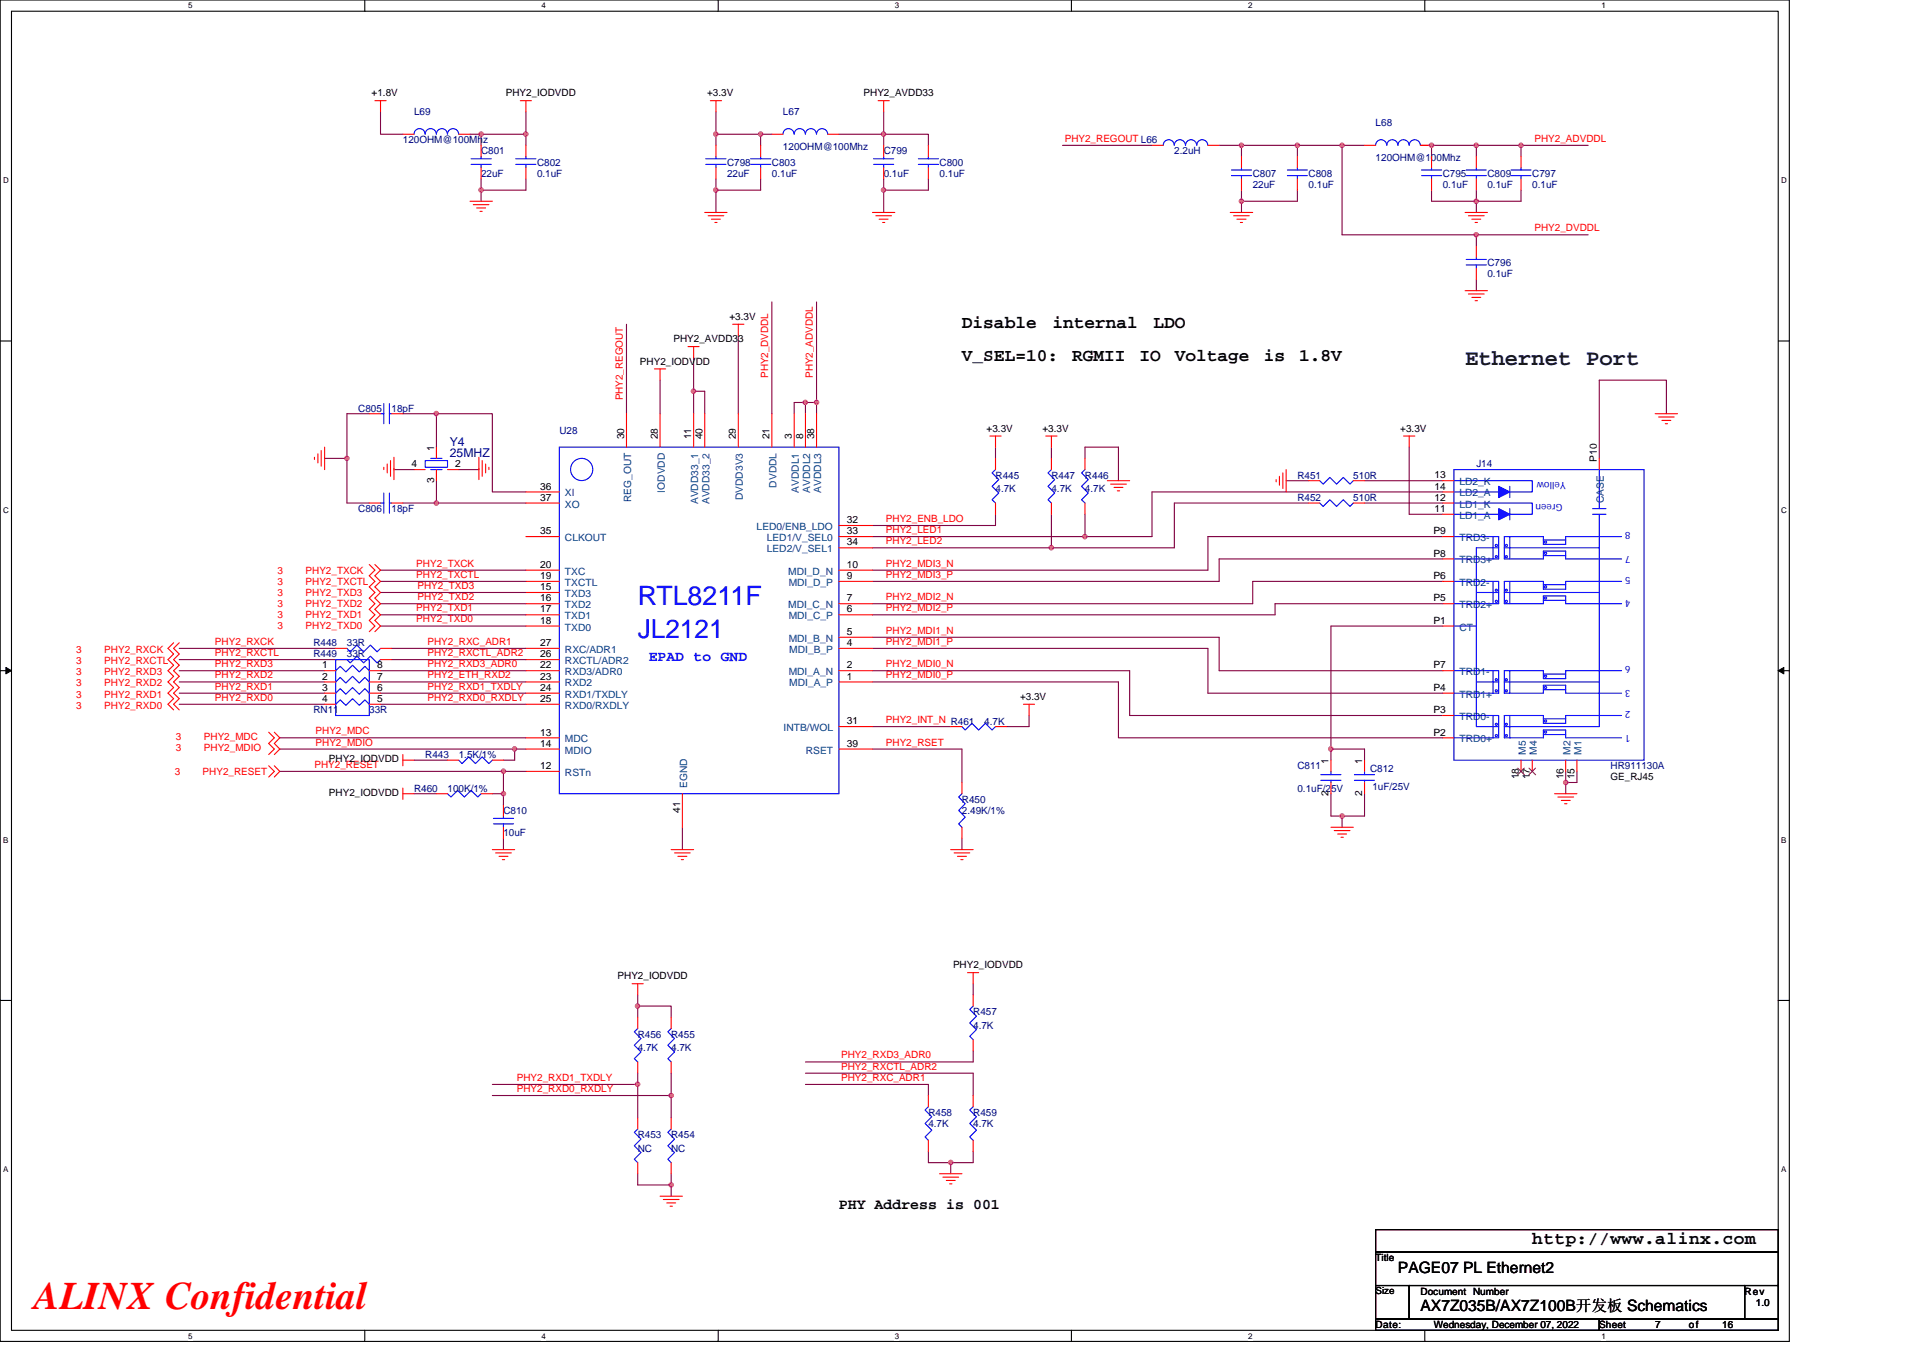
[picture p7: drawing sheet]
<svg xmlns="http://www.w3.org/2000/svg" width="297mm" height="210mm" viewBox="0 0 297 210" stroke-linecap="round" stroke-linejoin="round" font-family="sans-serif">
<path d="M0 0h276.4v207.3h-276.4zM1.8 1.7h272.9v203.8h-272.9z" fill="none" stroke="#000" stroke-width=".17"/>
<g fill="#fff">
<path d="M29.1 .2h.6v1.4h-.6z"/>
<path d="M29.1 205.7h.6v1.4h-.6z"/>
</g>
<path d="M56.3 0v1.7M56.3 205.5v1.8" fill="none" stroke="#000" stroke-width=".17"/>
<g fill="#fff">
<path d="M83.6 .2h.7v1.4h-.7z"/>
<path d="M83.6 205.7h.7v1.4h-.7z"/>
</g>
<path d="M110.9 0v1.7M110.9 205.5v1.8" fill="none" stroke="#000" stroke-width=".17"/>
<g fill="#fff">
<path d="M138.2 .2h.7v1.4h-.7z"/>
<path d="M138.2 205.7h.7v1.4h-.7z"/>
</g>
<path d="M165.5 0v1.7M165.5 205.5v1.8" fill="none" stroke="#000" stroke-width=".17"/>
<g fill="#fff">
<path d="M192.8 .2h.6v1.4h-.6z"/>
<path d="M192.8 205.7h.6v1.4h-.6z"/>
</g>
<path d="M220.1 0v1.7M220.1 205.5v1.8" fill="none" stroke="#000" stroke-width=".17"/>
<g fill="#fff">
<path d="M247.4 .2h.6v1.4h-.6z"/>
<path d="M247.4 205.7h.6v1.4h-.6z"/>
<path d="M.5 27.2h.8v1.4h-.8z"/>
<path d="M275.1 27.2h.9v1.4h-.9z"/>
<path d="M.5 78.1h.8v1.4h-.8z"/>
<path d="M275.1 78.1h.9v1.4h-.9z"/>
</g>
<path d="M0 52.7h1.8M274.7 52.7h1.7" fill="none" stroke="#000" stroke-width=".17"/>
<g fill="#fff">
<path d="M.5 129.1h.8v1.4h-.8z"/>
<path d="M275.1 129.1h.8v1.4h-.8z"/>
</g>
<path d="M0 103.6h1.8M274.7 103.6h1.7" fill="none" stroke="#000" stroke-width=".17"/>
<path d="M.9 103.1l.9 .5-.9 .5zM274.7 103.6l.8-.5v1z" fill="#000" stroke="#000" stroke-width=".15"/>
<g fill="#fff">
<path d="M.5 180h.8v1.4h-.8z"/>
<path d="M275.1 180h.8v1.4h-.8z"/>
</g>
<path d="M0 154.6h1.8M274.7 154.6h1.7M212.5 190h62.2v3.5h-62.2zM212.5 193.5h62.2v5.1h-62.2zM212.5 198.6h5.2v5.2h-5.2zM217.7 198.6h51.8v5.2h-51.8zM269.5 198.6h5.2v5.2h-5.2zM212.5 203.8h34.5v1.7h-34.5zM247 203.8h27.7v1.7h-27.7z" fill="none" stroke="#000" stroke-width=".17"/>
<g fill="none" stroke="#800040" stroke-width=".17">
<path d="M58.8 17.3v3.4h3.4M81.2 17.3v3.4M110.6 17.3v3.4M136.5 17.3v3.4M72.6 20.7h1.7M74.3 20.7h6.9M74.3 20.7v1.8M74.3 27.6v1.8M74.3 29.4v1.7M81.2 20.7v1.8M81.2 27.6v1.8h-6.9M110.6 27.6v1.8"/>
<path d="M110.6 20.7h6.9M110.6 20.7v1.8M110.6 29.4v3.4M117.5 20.7v1.8M117.5 20.7h1.7M117.5 27.6v1.8h-6.9M129.6 20.7h6.9M136.5 20.7h6.9v1.8M136.5 20.7v1.8M136.5 29.4v3.4M136.5 27.6v1.8M143.4 27.6v1.8h-6.9"/>
<path d="M164.1 22.5h13.8M188.3 22.5h3.5M191.8 29.4v1.7h8.6v-1.7M191.8 22.5v1.7M191.8 31.1v1.7M191.8 22.5h8.6M200.4 22.5v1.7M200.4 22.5h6.9M207.3 22.5h3.5M207.3 22.5v13.8h20.7M219.4 22.5h1.7M221.1 22.5h6.9"/>
<path d="M221.1 29.4v1.7h6.9M221.1 22.5v1.7M228 22.5v1.7M228 31.1v1.7M228 36.3h17.3M228 22.5h6.9M228 36.3v1.7M228 29.4v1.7M234.9 22.5v1.7M234.9 22.5h10.4M234.9 29.4v1.7h-6.9M96.8 50.1v13.8"/>
<path d="M102 58.7v5.2M107.1 55.3v5.2M114 51.8v12.1M119.2 46.7v17.2M126.1 46.7v15.5M228 43.2v1.7M50.1 70.8h3.5M53.6 70.8v6.9h3.4M57 63.9h-3.4v6.9M60.9 72.4v.2h3.1M62.2 63.9h5.2M62.2 77.7h5.2"/>
<path d="M67.4 63.9h8.6v12.1h5.2M67.4 77.7h13.8M67.4 74.3v3.4M67.4 63.9v5.2M74 72.4v.2h-3.1M107.1 60.5h1.8v3.4M107.1 60.5v3.4M124.4 62.2h-1.7v1.7M124.4 62.2h1.7M124.4 62.2v1.7M126.1 62.2v1.7M153.8 79.5v1.7h-19"/>
<path d="M153.8 69.1v1.7M162.4 69.1v1.7M162.4 79.5v5.1M167.6 79.5v3.4M167.6 70.8v-1.7h5.2v5.2M198.7 74.3h3.4M202.1 77.7h-20.7v6.9h-19M210.8 74.3h12.1M210.8 77.7h12.1M217.7 69.1v10.4h5.2M222.9 76h-45v6.9h-10.3M257.4 63.9v-5.2h-10.4v12.1"/>
<path d="M58.8 93.3h22.4M58.8 91.5h22.4M58.8 89.8h22.4M58.8 88.1h22.4M58.8 96.7h22.4M58.8 95h22.4M134.8 98.5h53.5v5.1h34.6M134.8 84.6h27.6M134.8 82.9h32.8M222.9 86.4h-34.6v3.4h-53.5M222.9 82.9h-36.3v5.2h-51.8M222.9 89.8h-29.4v3.5h-58.7"/>
<path d="M222.9 93.3h-25.9v1.7h-62.2M222.9 96.7h-17.3v19M27.7 108.8h22.4M27.7 103.6h22.4M27.7 105.4h22.4M27.7 107.1h22.4M27.7 101.9h24.2M27.7 100.2h24.2M43.2 114h38M43.2 115.7h36.3M43.2 119.2h34.6M58.8 108.8h22.4"/>
<path d="M58.8 103.6h22.4M58.8 105.4h22.4M58.8 107.1h22.4M60.5 101.9h20.7M60.5 100.2h20.7M64 117.5h5.1M77.8 119.2h3.4M77.8 119.2v3.4M79.5 115.7h1.7M79.5 115.7v1.8h-1.7M134.8 103.6h39.7v7h48.4M134.8 100.2h51.8v6.9h36.3"/>
<path d="M134.8 112.3h12.1M134.8 105.4h38v8.6h50.1M134.8 115.7h13.8v5.2M159 110.6v1.7h-3.5M205.6 115.7v1.8M205.6 115.7h5.2v1.8M241.8 119.2v1.7M243.6 119.2v1.7h-1.8M64 122.6h3.4M76 122.6h1.8v1.8M77.8 129.5v1.8M105.4 127.8v3.5"/>
<path d="M148.6 129.5v1.8M205.6 122.6v3.5h1.7M207.3 126.1v1.7M210.8 122.6v3.5h-3.5M241.8 120.9v1.7M98.5 153.7v1.7M98.5 155.4v1.8M98.5 155.4h5.2v1.8M150.3 152v1.7M76 169.3h27.7M76 167.6h22.5M98.5 167.6v5.1"/>
<path d="M98.5 165.8v1.8M103.7 169.3v3.4M103.7 165.8v3.5M124.4 165.8h25.9v3.5M124.4 167.6h19v1.7M143.4 177.9v1.7h3.5M146.9 179.6v1.8M150.3 177.9v1.7h-3.4M150.3 162.4v1.7h-25.9M98.5 181.4v1.7h5.2M103.7 181.4v1.7M103.7 183.1v1.7"/>
</g>
<g fill="#f0f" stroke="#f0f" stroke-width=".17">
<circle cx="146.9" cy="179.6" r=".34"/>
<circle cx="79.5" cy="115.7" r=".34"/>
<circle cx="77.8" cy="119.2" r=".34"/>
<circle cx="77.8" cy="122.6" r=".33"/>
<circle cx="207.3" cy="126.1" r=".34"/>
<circle cx="205.6" cy="115.7" r=".34"/>
<circle cx="241.8" cy="120.9" r=".34"/>
<circle cx="162.4" cy="84.6" r=".34"/>
<circle cx="167.6" cy="82.9" r=".34"/>
<circle cx="124.4" cy="62.2" r=".33"/>
<circle cx="126.1" cy="62.2" r=".33"/>
<circle cx="107.1" cy="60.4" r=".34"/>
<circle cx="53.6" cy="70.8" r=".33"/>
<circle cx="67.4" cy="63.9" r=".34"/>
<circle cx="67.4" cy="77.7" r=".34"/>
<circle cx="200.4" cy="22.5" r=".34"/>
<circle cx="191.7" cy="22.5" r=".34"/>
<circle cx="191.7" cy="31.1" r=".34"/>
<circle cx="228" cy="36.3" r=".33"/>
<circle cx="228" cy="31.1" r=".34"/>
<circle cx="207.3" cy="22.5" r=".34"/>
<circle cx="234.9" cy="22.5" r=".34"/>
<circle cx="228" cy="22.5" r=".34"/>
<circle cx="221.1" cy="22.5" r=".34"/>
<circle cx="110.6" cy="29.4" r=".34"/>
<circle cx="136.5" cy="20.7" r=".34"/>
<circle cx="136.5" cy="29.4" r=".34"/>
<circle cx="74.3" cy="29.4" r=".34"/>
<circle cx="81.2" cy="20.7" r=".34"/>
<circle cx="74.3" cy="20.7" r=".34"/>
<circle cx="117.5" cy="20.7" r=".34"/>
<circle cx="110.6" cy="20.7" r=".34"/>
<circle cx="103.7" cy="169.3" r=".34"/>
<circle cx="103.7" cy="183.1" r=".33"/>
<circle cx="98.5" cy="167.5" r=".34"/>
<circle cx="98.5" cy="155.4" r=".34"/>
</g>
<g fill="none" stroke="#f00" stroke-width=".17">
<path d="M57.9 15.6h1.7M58.8 15.6v1.7M80.4 15.6h1.7M81.2 15.6v1.7M109.7 15.6h1.8M110.6 15.6v1.7M135.6 15.6h1.8M136.5 15.6v1.7M62.2 20.7h1.8M70.9 20.7h1.7M72.6 31.1h3.4M73.1 31.6h2.4"/>
<path d="M73.6 32.1h1.4M74.1 32.7h.4M74.3 22.5v1.7M74.3 25.9v1.7M81.2 22.5v1.7M81.2 25.9v1.7M108.9 32.8h3.4M109.4 33.3h2.4M109.9 33.9h1.4M110.4 34.4h.4M110.6 22.5v1.7M110.6 25.9v1.7"/>
<path d="M117.5 22.5v1.7M117.5 25.9v1.7M119.2 20.7h1.7M127.9 20.7h1.7M134.8 32.8h3.4M135.3 33.3h2.4M135.8 33.9h1.4M136.3 34.4h.4M136.5 22.5v1.7M136.5 25.9v1.7M143.4 22.5v1.7M143.4 25.9v1.7"/>
<path d="M177.9 22.5h1.8M186.6 22.5h1.7M190 32.8h3.5M190.6 33.3h2.4M191.1 33.9h1.4M191.6 34.4h.3M191.8 24.2v1.7M191.8 27.6v1.8M200.4 24.2v1.7M200.4 27.6v1.8M210.8 22.5h1.7M219.4 22.5h1.7"/>
<path d="M221.1 24.2v1.7M221.1 27.6v1.8M226.3 32.8h3.5M226.8 33.3h2.5M227.3 33.9h1.4M227.9 34.4h.3M228 24.2v1.7M228 27.6v1.8M228 38v1.7M234.9 24.2v1.7M234.9 27.6v1.8M101.1 57h1.7"/>
<path d="M102 57v1.7M106.3 53.6h1.7M107.1 53.6v1.7M113.2 50.1h1.7M114 50.1v1.7M226.3 44.9h3.5M226.8 45.4h2.5M227.3 46h1.4M227.9 46.5h.3M228 41.5v1.7M48.6 70.7v.3M49.1 70.1v1.4"/>
<path d="M49.6 69.6v2.4M50.1 69.1v3.5M57 77.7h1.8M57 63.9h1.8M59.3 72.2v.4M59.8 71.7v1.4M60.3 71.2v2.4M60.5 77.7h1.7M60.5 63.9h1.7M60.9 70.7v3.4M64 72.6h1.7M67.4 69.1v1.7"/>
<path d="M67.4 72.6v1.7M69.1 72.6h1.8M74 70.7v3.4M74.5 71.2v2.4M75 71.7v1.4M75.5 72.2v.4M81.2 76h5.2M81.2 77.7h5.2M96.8 63.9v5.2M102 63.9v5.2M107.1 63.9v5.2M108.9 63.9v5.2"/>
<path d="M114 63.9v5.2M119.2 63.9v5.2M122.7 63.9v5.2M124.4 63.9v5.2M126.1 63.9v5.2M152.9 67.4h1.7M153.8 67.4v1.7M153.8 77.7v1.8M153.8 70.8v1.8M161.5 67.4h1.8M162.4 67.4v1.7M162.4 77.7v1.8"/>
<path d="M162.4 70.8v1.8M167.6 77.7v1.8M167.6 70.8v1.8M171 74.3h3.5M171.6 74.8h2.4M172.1 75.3h1.4M172.6 75.8h.3M197.1 74.1v.3M197.6 73.6v1.4M198.2 73.1v2.4M198.7 72.6v3.4M202.1 74.3h1.8"/>
<path d="M202.1 77.7h1.8M209 74.3h1.8M209 77.7h1.8M216.8 67.4h1.7M217.7 67.4v1.7M222.9 79.5h1.7M222.9 77.7h1.7M222.9 76h1.7M222.9 74.3h1.7M247 70.8v1.8M255.7 63.9h3.4M256.2 64.4h2.4"/>
<path d="M256.7 65h1.4M257.2 65.5h.4M26.8 99.3l-.9 .9 .9 .8-.9 .9 .9 .9-.9 .8 .9 .9-.9 .9 .9 .8-.9 .9 .9 .9-.9 .8 .9 .9M27.7 99.3l-.9 .9 .9 .8-.9 .9 .9 .9-.9 .8 .9 .9-.9 .9 .9 .8-.9 .9 .9 .9-.9 .8 .9 .9M57 87.2l.9 .9-.9 .9 .9 .8-.9 .9 .9 .8-.9 .9 .9 .9-.9 .8 .9 .9-.9 .9 .9 .8-.9 .9M57.9 87.2l.9 .9-.9 .9 .9 .8-.9 .9 .9 .8-.9 .9 .9 .9-.9 .8 .9 .9-.9 .9 .9 .8-.9 .9M81.2 88.1h5.2M81.2 96.7h5.2M81.2 95h5.2M81.2 93.3h5.2M81.2 91.5h5.2M81.2 89.8h5.2"/>
<path d="M81.2 82.9h5.2M129.6 98.5h5.2M129.6 95h5.2M129.6 93.3h5.2M129.6 89.8h5.2M129.6 88.1h5.2M129.6 84.6h5.2M129.6 81.2h5.2M129.6 82.9h5.2M222.9 93.3h1.7M222.9 89.8h1.7M222.9 86.4h1.7"/>
<path d="M222.9 82.9h1.7M222.9 96.7h1.7M41.5 113.1l.9 .9-.9 .9 .9 .8-.9 .9M41.5 118.3l.9 .9-.9 .9M42.4 113.1l.8 .9-.8 .9 .8 .8-.8 .9M42.4 118.3l.8 .9-.8 .9M50.1 103.6h1.8M50.1 105.4h1.8M50.1 107.1h1.8M50.1 108.8h1.8M51.9 101.9h1.7M51.9 100.2h1.7"/>
<path d="M57 108.8h1.8M57 107.1h1.8M57 105.4h1.8M57 103.6h1.8M58.8 101.9h1.7M58.8 100.2h1.7M62.2 117.5h1.8M62.2 116.6v1.7M69.1 117.5h1.8M76 117.5h1.8M81.2 101.9h5.2M81.2 108.8h5.2"/>
<path d="M81.2 107.1h5.2M81.2 105.4h5.2M81.2 103.6h5.2M81.2 100.2h5.2M81.2 119.2h5.2M81.2 114h5.2M81.2 115.7h5.2M129.6 105.4h5.2M129.6 103.6h5.2M129.6 100.2h5.2M129.6 112.3h5.2M129.6 115.7h5.2"/>
<path d="M146.9 112.3h1.7M153.8 112.3h1.7M158.1 108.8h1.7M159 108.8v1.8M205.6 117.5v1.7M210.8 117.5v1.7M222.9 114h1.7M222.9 110.6h1.7M222.9 107.1h1.7M222.9 103.6h1.7M234.9 117.5v1.7M236.7 117.5v1.7"/>
<path d="M241.8 117.5v1.7M243.6 117.5v1.7M62.2 122.6h1.8M62.2 121.8v1.7M67.4 122.6h1.7M74.3 122.6h1.7M76 131.3h3.5M76.6 131.8h2.4M77.1 132.3h1.4M77.6 132.8h.4M77.8 124.4v1.7M77.8 127.8v1.7"/>
<path d="M103.7 131.3h3.4M104.2 131.8h2.4M104.7 132.3h1.4M105.2 132.8h.4M105.4 122.6v5.2M146.9 131.3h3.4M147.4 131.8h2.4M147.9 132.3h1.4M148.4 132.8h.4M148.6 127.8v1.7M148.6 120.9v1.7M205.6 127.8h3.4"/>
<path d="M205.6 120.9v1.7M206.1 128.3h2.4M206.6 128.9h1.4M207.1 129.4h.4M210.8 120.9v1.7M240.1 122.6h3.5M240.6 123.1h2.5M241.2 123.7h1.3M241.7 124.2h.3M97.6 152h1.8M98.5 152v1.7M98.5 157.2v1.7"/>
<path d="M103.7 157.2v1.7M149.5 150.3h1.7M150.3 150.3v1.7M150.3 153.7v1.7M98.5 164.1v1.7M98.5 179.6v1.8M98.5 172.7v1.8M103.7 164.1v1.7M103.7 179.6v1.8M103.7 172.7v1.8M143.4 176.2v1.7M143.4 169.3v1.7"/>
<path d="M150.3 176.2v1.7M150.3 169.3v1.7M150.3 160.6v1.8M102 184.8h3.4M102.5 185.3h2.4M103 185.9h1.4M103.5 186.4h.4M145.1 181.4h3.5M145.6 181.9h2.5M146.2 182.4h1.3M146.7 182.9h.3"/>
</g>
<g fill="none" stroke="#00f" stroke-width=".17">
<path d="M64 20.7a.85 .85 0 0 1 .8-.8 .85 .85 0 0 1 .9 .8M65.7 20.7a.86 .86 0 0 1 .8-.8 .86 .86 0 0 1 .9 .8M67.4 20.7a.85 .85 0 0 1 .9-.8 .85 .85 0 0 1 .8 .8 .87 .87 0 0 1 .9-.8 .87 .87 0 0 1 .8 .8M72.8 25.4h3.1M72.8 24.5h3.1M74.3 24.2v.3M74.3 25.4v.5M79.7 25.4h3.1M79.7 24.5h3.1M81.2 24.2v.3M81.2 25.4v.5M109 25.4h3.1"/>
<path d="M109 24.5h3.1M110.6 24.2v.3M110.6 25.4v.5M115.9 25.4h3.2M115.9 24.5h3.2M117.5 24.2v.3M117.5 25.4v.5M120.9 20.7a.86 .86 0 0 1 .9-.8 .86 .86 0 0 1 .9 .8M122.7 20.7a.86 .86 0 0 1 .8-.8 .86 .86 0 0 1 .9 .8M124.4 20.7a.85 .85 0 0 1 .9-.8 .85 .85 0 0 1 .8 .8 .87 .87 0 0 1 .9-.8 .87 .87 0 0 1 .8 .8M134.9 25.4h3.1M134.9 24.5h3.1"/>
<path d="M136.5 24.2v.3M136.5 25.4v.5M141.9 25.4h3.1M141.9 24.5h3.1M143.4 24.2v.3M143.4 25.4v.5M179.7 22.4a.85 .85 0 0 1 .8-.8 .85 .85 0 0 1 .9 .8 .87 .87 0 0 1 .8-.8 .87 .87 0 0 1 .9 .8 .87 .87 0 0 1 .9-.8 .87 .87 0 0 1 .8 .8 .86 .86 0 0 1 .9-.8 .86 .86 0 0 1 .9 .8M190.2 27.1h3.1M190.2 26.3h3.1M191.8 25.9v.4M191.8 27.1v.5M198.9 27.1h3"/>
<path d="M198.9 26.3h3M200.4 25.9v.4M200.4 27.1v.5M212.5 22.4a.86 .86 0 0 1 .8-.8 .86 .86 0 0 1 .9 .8 .86 .86 0 0 1 .9-.8 .86 .86 0 0 1 .8 .8M215.9 22.4a.86 .86 0 0 1 .9-.8 .86 .86 0 0 1 .9 .8M217.7 22.4a.86 .86 0 0 1 .8-.8 .86 .86 0 0 1 .9 .8M219.6 27.1h3.1M219.6 26.3h3.1M221.1 25.9v.4M221.1 27.1v.5M226.5 27.1h3.1M226.5 26.3h3.1"/>
<path d="M228 25.9v.4M228 27.1v.5M228 39.7v.4M233.4 27.1h3.1M233.4 26.3h3.1M234.9 25.9v.4M234.9 27.1v.5M226.5 40.9h3.1M226.5 40.1h3.1M228 40.9v.6M58.8 77.7h.5M58.8 63.9h.5"/>
<path d="M59.3 76.2v3.1M59.3 62.4v3.1M60.2 77.7h.3M60.2 63.9h.3M60.2 76.2v3.1M60.2 62.4v3.1M65.7 71.2h3.4v1h-3.4zM66.5 70.8h1.8M66.5 72.6h1.8M67.4 72.6h.1M67.4 70.8h.1M86.4 69.1h43.2v53.5h-43.2z"/>
<path d="M153.8 72.6l-.6 .5 1.1 1-1.1 1 1.1 1.1-1.1 1 .6 .5M162.4 72.6l-.5 .5 1 1-1 1 1 1.1-1 1 .5 .5M167.6 72.6l-.5 .5 1 1-1 1 1 1.1-1 1 .5 .5M203.9 74.3l.5 .5 1-1 1.1 1 1-1 1 1 .5-.5M203.9 77.7l.5 .6 1-1.1 1.1 1.1 1-1.1 1 1.1 .5-.6M224.6 72.6h29.4v44.9h-29.4zM224.6 77.7h12.1v1.8h-12.1M224.6 74.3h12.1v1.7h-12.1M233.2 78.6v1.7M233.2 75.1v1.8M246 79.5h2.1M246 78.6h2.1"/>
<path d="M247 79.5v32.8h-14.6M247 72.6v6M224.6 96.7h3.4M224.6 89.8h6.9v3.5h-6.9M224.6 82.9h6.9v3.5h-6.9M228 91.5h3.5M230.6 89.8v3.5M230.6 82.9v3.5M231 85.9h.3v.2h-.3zM231 91.1h.3v.2h-.3zM231.5 84.6h-3.5v27.7h3.5M232.4 91.5h14.6"/>
<path d="M232.4 84.6h14.6M232.6 91.1h.2v.2h-.2zM232.6 92.8h.2v.2h-.2zM232.6 84.2h.2v.2h-.2zM232.6 85.9h.2v.2h-.2zM233.2 89.8v3.5M233.2 82.9v3.5M238.4 92.8h3.4M238.4 85.9h3.4M238.4 90.3h3.4M238.4 83.4h3.4M238.6 92.3h.3v.2h-.3z"/>
<path d="M238.6 83.7h.3v.2h-.3zM250.5 89.8h-8.7v1.2h-3.4v-1.2h-6v3.5h6v-1.2h3.4v1.2h8.7M250.5 82.9h-8.7v1.2h-3.4v-1.2h-6v3.5h6v-1.2h3.4v1.2h8.7M51.9 101.9h5.1v8.7h-5.1zM51.9 103.6l.7-.6 .8 .8 1.1-1 1 1 .9-.8 .6 .6M51.9 105.4l.7-.7 .8 .8 1.1-1 1 1 .9-.8 .6 .7M51.9 107.1l.7-.7 .8 .9 1.1-1.1 1 1.1 .9-.9 .6 .7M51.9 108.8l.7-.7 .8 .9 1.1-1 1 1 .9-.9 .6 .7M53.6 101.9l.5 .5 1-1 1.1 1 1-1 1 1 .6-.5M53.6 100.2l.5 .5 1-1 1.1 1 1-1 1 1 .6-.5M70.9 117.5l.5 .5 1-1.1 1 1.1 1.1-1.1 1 1.1 .5-.5M148.6 112.3l.5 .5 1-1 1.1 1 1-1 1 1 .6-.5"/>
<path d="M204 119.7h3.1M205.6 119.2v.5M209.2 119.7h3.1M210.8 119.2v.5M224.6 110.6h6.9v3.4h-6.9M224.6 103.6h6.9v3.5h-6.9M228 105.4h3.5M230.6 110.6v3.4M230.6 103.6v3.5M231 113.5h.3v.3h-.3zM231 111.8h.3v.2h-.3zM231 106.6h.3v.2h-.3z"/>
<path d="M231 104.9h.3v.2h-.3zM232.4 105.4h14.6M232.6 113.5h.2v.3h-.2zM232.6 111.8h.2v.2h-.2zM232.6 104.9h.2v.2h-.2zM232.6 106.6h.2v.2h-.2zM233.2 110.6v3.4M233.2 103.6v3.5M238.4 113.5h3.4M238.4 111.1h3.4M238.4 106.6h3.4M238.4 104.2h3.4"/>
<path d="M238.6 113h.3v.2h-.3zM238.6 104.4h.3v.2h-.3zM238.6 106.1h.3v.2h-.3zM250.5 110.6h-8.7v1.2h-3.4v-1.2h-6v3.4h6v-1.2h3.4v1.2h8.7M250.5 103.6h-8.7v1.3h-3.4v-1.3h-6v3.5h6v-1.2h3.4v1.2h8.7M69.1 122.6l.6 .5 1-1 1 1 1.1-1 1 1 .5-.5M76.2 127.3h3.1M76.2 126.4h3.1M77.8 126.1v.3M77.8 127.3v.5M148.6 122.6l-.5 .5 1 1.1-1 1 1 1.1-1 1 .5 .5M204 120.6h3.1"/>
<path d="M205.6 120.6v.3M209.2 120.6h3.1M210.8 120.6v.3M98.5 158.9l-.5 .5 1 1.1-1 1 1 1-1 1.1 .5 .5M103.7 158.9l-.5 .5 1 1.1-1 1 1 1-1 1.1 .5 .5M150.3 155.4l-.5 .6 1 1-1 1.1 1 1-1 1 .5 .5M98.5 174.5l-.5 .5 1 1-1 1 1 1.1-1 1 .5 .5M103.7 174.5l-.5 .5 1 1-1 1 1 1.1-1 1 .5 .5M143.4 171l-.5 .5 1 1.1-1 1 1 1-1 1.1 .5 .5M150.3 171l-.5 .5 1 1.1-1 1 1 1-1 1.1 .5 .5"/>
<circle cx="89.8" cy="72.5" r="1.71"/>
<circle cx="231.1" cy="92.9" r=".17"/>
<circle cx="231.1" cy="84.3" r=".17"/>
<circle cx="238.7" cy="90.7" r=".17"/>
<circle cx="238.7" cy="85.5" r=".17"/>
<circle cx="238.7" cy="111.4" r=".17"/>
</g>
<g fill="#00f" stroke="#00f" stroke-width=".17">
<path d="M231.5 78.6l1.7 .9-1.7 .8z" fill-rule="evenodd"/>
<path d="M231.5 75.1l1.7 .9-1.7 .9z" fill-rule="evenodd"/>
</g>
<path d="M234.4 118.7l1.1 1M235.5 118.7l-1.1 1M236.2 118.7l1 1M237.2 118.7l-1 1" fill="none" stroke="#804000" stroke-width=".15"/>
<text font-size="6" fill="#f00" x="5.2" y="202.3">ALINX Confidential</text>
<text font-size="4.1" fill="#00f" x="98.5" y="93.5">RTL8211F</text>
<text font-size="4" fill="#00f" x="98.5" y="98.6">JL2121</text>
<text font-size="3.4" fill="#000040" x="226.3" y="56.4">Ethernet Port</text>
<g font-size="2.8">
<text x="148.6" y="50.7">Disable</text>
<text x="162.6" y="50.7">internal</text>
<text x="178.2" y="50.7">LDO</text>
<text x="148.6" y="55.8">V_SEL=10:</text>
<text x="165.6" y="55.8">RGMII</text>
<text x="176" y="55.8">IO</text>
<text x="181.5" y="55.8">Voltage</text>
<text x="195.2" y="55.8">is</text>
<text x="200.7" y="55.8">1.8V</text>
<text x="236.7" y="192.3">http://www.alinx.com</text>
</g>
<g font-size="2.4">
<text x="215.9" y="196.7">PAGE07 PL Ethernet2</text>
<text x="219.4" y="202.5">AX7Z035B/AX7Z100B开发板 Schematics</text>
</g>
<text font-size="2.3" x="129.6" y="186.8">PHY Address is 001</text>
<text font-size="2.2" fill="#00f" x="100.2" y="102.1">EPAD to GND</text>
<g font-size="1.9" fill="#000080">
<text x="69.5" y="68.9">Y4</text>
<text x="69.5" y="70.6">25MHZ</text>
</g>
<g font-size="1.5">
<text x="57.4" y="14.9">+1.8V</text>
<text x="78.1" y="14.9">PHY2_IODVDD</text>
<text x="109.2" y="14.9">+3.3V</text>
<text x="133.4" y="14.9">PHY2_AVDD33</text>
<text x="104" y="52.9">PHY2_AVDD33</text>
<text x="112.7" y="49.4">+3.3V</text>
<text x="98.8" y="56.3">PHY2_IODVDD</text>
<text x="67.1" y="69.6" transform="rotate(-90 67.1 69.6)">1</text>
<text x="96.4" y="67.9" transform="rotate(-90 96.4 67.9)">30</text>
<text x="101.6" y="67.9" transform="rotate(-90 101.6 67.9)">28</text>
<text x="106.8" y="67.9" transform="rotate(-90 106.8 67.9)">11</text>
<text x="108.5" y="67.9" transform="rotate(-90 108.5 67.9)">40</text>
<text x="113.7" y="67.9" transform="rotate(-90 113.7 67.9)">29</text>
<text x="118.9" y="67.9" transform="rotate(-90 118.9 67.9)">21</text>
<text x="122.3" y="67.9" transform="rotate(-90 122.3 67.9)">3</text>
<text x="124.1" y="67.9" transform="rotate(-90 124.1 67.9)">8</text>
<text x="125.8" y="67.9" transform="rotate(-90 125.8 67.9)">38</text>
<text x="152.4" y="66.7">+3.3V</text>
<text x="161" y="66.7">+3.3V</text>
<text x="216.3" y="66.7">+3.3V</text>
<text x="246.7" y="71.4" transform="rotate(-90 246.7 71.4)">P10</text>
<text x="63.6" y="72.2">4</text>
<text x="67.1" y="74.7" transform="rotate(-90 67.1 74.7)">3</text>
<text x="70.3" y="72.2">2</text>
<text x="83.4" y="75.6">36</text>
<text x="83.4" y="77.4">37</text>
<text x="221.6" y="77.4">12</text>
<text x="221.6" y="75.6">14</text>
<text x="221.6" y="73.9">13</text>
<text x="83.4" y="82.6">35</text>
<text x="130.8" y="82.6">33</text>
<text x="130.8" y="80.8">32</text>
<text x="221.4" y="82.6">P9</text>
<text x="221.6" y="79.1">11</text>
<text x="83.4" y="87.7">20</text>
<text x="83.4" y="89.5">19</text>
<text x="130.8" y="84.3">34</text>
<text x="130.8" y="87.7">10</text>
<text x="130.8" y="89.5">9</text>
<text x="221.4" y="89.5">P6</text>
<text x="221.4" y="86">P8</text>
<text x="83.4" y="94.6">17</text>
<text x="83.4" y="92.9">16</text>
<text x="83.4" y="91.2">15</text>
<text x="130.8" y="92.9">7</text>
<text x="130.8" y="94.6">6</text>
<text x="221.4" y="92.9">P5</text>
<text x="83.4" y="101.6">26</text>
<text x="83.4" y="99.8">27</text>
<text x="83.4" y="96.4">18</text>
<text x="130.8" y="98.1">5</text>
<text x="130.8" y="99.8">4</text>
<text x="221.4" y="96.4">P1</text>
<text x="49.8" y="103.3">1</text>
<text x="49.8" y="105">2</text>
<text x="49.8" y="106.7">3</text>
<text x="58.2" y="106.7">6</text>
<text x="58.2" y="105">7</text>
<text x="58.2" y="103.3">8</text>
<text x="83.4" y="106.7">24</text>
<text x="83.4" y="105">23</text>
<text x="83.4" y="103.3">22</text>
<text x="130.8" y="103.3">2</text>
<text x="130.8" y="105">1</text>
<text x="221.4" y="106.7">P4</text>
<text x="221.4" y="103.3">P7</text>
<text x="49.8" y="108.5">4</text>
<text x="58.2" y="108.5">5</text>
<text x="83.4" y="108.5">25</text>
<text x="83.4" y="113.6">13</text>
<text x="130.8" y="111.9">31</text>
<text x="157.6" y="108.1">+3.3V</text>
<text x="221.4" y="113.6">P2</text>
<text x="221.4" y="110.2">P3</text>
<text x="50.8" y="117.8">PHY2_IODVDD</text>
<text x="83.4" y="118.8">12</text>
<text x="83.4" y="115.4">14</text>
<text x="130.8" y="115.4">39</text>
<text x="205.2" y="118" transform="rotate(-90 205.2 118)">1</text>
<text x="210.4" y="118" transform="rotate(-90 210.4 118)">1</text>
<text x="50.8" y="123">PHY2_IODVDD</text>
<text x="105" y="125.6" transform="rotate(-90 105 125.6)">41</text>
<text x="205.2" y="123" transform="rotate(-90 205.2 123)">2</text>
<text x="210.4" y="123" transform="rotate(-90 210.4 123)">2</text>
<text x="234.6" y="120.4" transform="rotate(-90 234.6 120.4)">18</text>
<text x="236.3" y="120.4" transform="rotate(-90 236.3 120.4)">17</text>
<text x="241.5" y="120.4" transform="rotate(-90 241.5 120.4)">16</text>
<text x="243.2" y="120.4" transform="rotate(-90 243.2 120.4)">15</text>
<text x="248.8" y="120.6">GE_RJ45</text>
<text x="147.2" y="149.6">PHY2_IODVDD</text>
<text x="95.4" y="151.3">PHY2_IODVDD</text>
<text x="212.5" y="194.9">Title</text>
<text x="212.5" y="200">Size</text>
<text x="219.4" y="200">Document Number</text>
<text x="269.5" y="200">Rev</text>
<text x="271.2" y="201.8">1.0</text>
<text x="212.5" y="205.2">Date:</text>
<text x="221.5" y="205.2">Wednesday, December 07, 2022</text>
<text x="247" y="205.2">Sheet</text>
<text x="255.7" y="205.2">7</text>
<text x="260.9" y="205.2">of</text>
<text x="266" y="205.2">16</text>
</g>
<g font-size="1.5" fill="#000080">
<text x="64" y="17.8">L69</text>
<text x="120.9" y="17.8">L67</text>
<text x="62.2" y="22.1">120OHM@100Mhz</text>
<text x="74.3" y="23.9">C801</text>
<text x="120.9" y="23.2">120OHM@100Mhz</text>
<text x="136.5" y="23.9">C799</text>
<text x="181.4" y="23.9">2.2uH</text>
<text x="212.5" y="19.5">L68</text>
<text x="74.3" y="27.3">22uF</text>
<text x="82.9" y="25.6">C802</text>
<text x="82.9" y="27.3">0.1uF</text>
<text x="112.3" y="25.6">C798</text>
<text x="112.3" y="27.3">22uF</text>
<text x="119.2" y="25.6">C803</text>
<text x="119.2" y="27.3">0.1uF</text>
<text x="136.5" y="27.3">0.1uF</text>
<text x="145.1" y="25.6">C800</text>
<text x="145.1" y="27.3">0.1uF</text>
<text x="193.5" y="27.3">C807</text>
<text x="193.5" y="29">22uF</text>
<text x="202.1" y="27.3">C808</text>
<text x="202.1" y="29">0.1uF</text>
<text x="212.5" y="24.9">120OHM@100Mhz</text>
<text x="222.9" y="27.3">C795</text>
<text x="222.9" y="29">0.1uF</text>
<text x="229.8" y="27.3">C809</text>
<text x="229.8" y="29">0.1uF</text>
<text x="236.7" y="27.3">C797</text>
<text x="236.7" y="29">0.1uF</text>
<text x="229.8" y="41.1">C796</text>
<text x="229.8" y="42.9">0.1uF</text>
<text x="55.3" y="63.6">C805</text>
<text x="60.5" y="63.6">18pF</text>
<text x="86.4" y="67">U28</text>
<text x="153.8" y="74">R445</text>
<text x="153.8" y="76">4.7K</text>
<text x="162.4" y="74">R447</text>
<text x="162.4" y="76">4.7K</text>
<text x="167.6" y="74">R446</text>
<text x="167.6" y="76">4.7K</text>
<text x="200.4" y="74">R451</text>
<text x="200.4" y="77.4">R452</text>
<text x="209" y="74">510R</text>
<text x="209" y="77.4">510R</text>
<text x="228" y="72.2">J14</text>
<text x="55.3" y="79.1">C806</text>
<text x="60.5" y="79.1">18pF</text>
<text x="48.4" y="101.6">R449</text>
<text x="48.4" y="99.9">R448</text>
<text x="53.6" y="101.6">33R</text>
<text x="53.6" y="99.9">33R</text>
<text x="48.4" y="110.2">RN11</text>
<text x="57" y="110.2">33R</text>
<text x="152" y="112">4.7K</text>
<text x="65.7" y="117.1">R443</text>
<text x="70.9" y="117.1">1.5K/1%</text>
<text x="200.4" y="118.9">C811</text>
<text x="211.6" y="119.2">C812</text>
<text x="248.8" y="118.9">HR911130A</text>
<text x="64" y="122.3">R460</text>
<text x="69.1" y="122.3">100K/1%</text>
<text x="77.8" y="125.8">C810</text>
<text x="148.6" y="124">R450</text>
<text x="148.6" y="125.8">2.49K/1%</text>
<text x="200.4" y="122.3">0.1uF/25V</text>
<text x="212" y="122.1">1uF/25V</text>
<text x="77.8" y="129.2">10uF</text>
<text x="98.5" y="160.3">R456</text>
<text x="103.7" y="160.3">R455</text>
<text x="150.3" y="156.8">R457</text>
<text x="150.3" y="158.9">4.7K</text>
<text x="98.5" y="162.4">4.7K</text>
<text x="103.7" y="162.4">4.7K</text>
<text x="143.4" y="172.4">R458</text>
<text x="150.3" y="172.4">R459</text>
<text x="98.5" y="175.9">R453</text>
<text x="98.5" y="177.9">NC</text>
<text x="103.7" y="175.9">R454</text>
<text x="103.7" y="177.9">NC</text>
<text x="143.4" y="174.1">4.7K</text>
<text x="150.3" y="174.1">4.7K</text>
</g>
<g font-size="1.5" fill="#f00">
<text x="164.5" y="21.9">PHY2_REGOUT L66</text>
<text x="237" y="21.9">PHY2_ADVDDL</text>
<text x="237" y="35.7">PHY2_DVDDL</text>
<text x="118.7" y="58.4" transform="rotate(-90 118.7 58.4)">PHY2_DVDDL</text>
<text x="125.6" y="58.4" transform="rotate(-90 125.6 58.4)">PHY2_ADVDDL</text>
<text x="96.2" y="61.8" transform="rotate(-90 96.2 61.8)">PHY2_REGOUT</text>
<text x="136.8" y="82.4">PHY2_LED1</text>
<text x="136.8" y="80.6">PHY2_ENB_LDO</text>
<text x="42.9" y="88.6">3</text>
<text x="47.2" y="88.6">PHY2_TXCK</text>
<text x="64.3" y="89.3">PHY2_TXCTL</text>
<text x="64.3" y="87.5">PHY2_TXCK</text>
<text x="136.8" y="84.1">PHY2_LED2</text>
<text x="136.8" y="89.3">PHY2_MDI3_P</text>
<text x="136.8" y="87.5">PHY2_MDI3_N</text>
<text x="42.9" y="90.4">3</text>
<text x="42.9" y="92.1">3</text>
<text x="42.9" y="93.8">3</text>
<text x="42.9" y="95.5">3</text>
<text x="47.2" y="90.4">PHY2_TXCTL</text>
<text x="47.2" y="92.1">PHY2_TXD3</text>
<text x="47.2" y="93.8">PHY2_TXD2</text>
<text x="47.2" y="95.5">PHY2_TXD1</text>
<text x="64.3" y="94.4">PHY2_TXD1</text>
<text x="64.5" y="92.7">PHY2_TXD2</text>
<text x="64.5" y="91">PHY2_TXD3</text>
<text x="136.8" y="92.7">PHY2_MDI2_N</text>
<text x="136.8" y="94.4">PHY2_MDI2_P</text>
<text x="11.8" y="100.9">3</text>
<text x="16.1" y="100.9">PHY2_RXCK</text>
<text x="33.2" y="101.4">PHY2_RXCTL</text>
<text x="33.2" y="99.6">PHY2_RXCK</text>
<text x="42.9" y="97.3">3</text>
<text x="47.2" y="97.3">PHY2_TXD0</text>
<text x="64.3" y="96.2">PHY2_TXD0</text>
<text x="66" y="101.4">PHY2_RXCTL_ADR2</text>
<text x="66" y="99.6">PHY2_RXC_ADR1</text>
<text x="136.8" y="99.6">PHY2_MDI1_P</text>
<text x="136.8" y="97.9">PHY2_MDI1_N</text>
<text x="11.8" y="102.6">3</text>
<text x="11.8" y="104.4">3</text>
<text x="11.8" y="106.1">3</text>
<text x="11.8" y="107.8">3</text>
<text x="16.1" y="102.6">PHY2_RXCTL</text>
<text x="16.1" y="104.4">PHY2_RXD3</text>
<text x="16.1" y="106.1">PHY2_RXD2</text>
<text x="16.1" y="107.8">PHY2_RXD1</text>
<text x="33.2" y="103.1">PHY2_RXD3</text>
<text x="33.2" y="104.8">PHY2_RXD2</text>
<text x="33.2" y="106.6">PHY2_RXD1</text>
<text x="66" y="103.1">PHY2_RXD3_ADR0</text>
<text x="66" y="104.8">PHY2_ETH_RXD2</text>
<text x="66" y="106.6">PHY2_RXD1_TXDLY</text>
<text x="136.8" y="104.8">PHY2_MDI0_P</text>
<text x="136.8" y="103.1">PHY2_MDI0_N</text>
<text x="11.8" y="109.5">3</text>
<text x="16.1" y="109.5">PHY2_RXD0</text>
<text x="33.2" y="108.3">PHY2_RXD0</text>
<text x="48.7" y="113.5">PHY2_MDC</text>
<text x="66" y="108.3">PHY2_RXD0_RXDLY</text>
<text x="136.8" y="111.7">PHY2_INT_N R461</text>
<text x="27" y="119.7">3</text>
<text x="27.2" y="114.4">3</text>
<text x="27.2" y="116.1">3</text>
<text x="31.3" y="119.7">PHY2_RESET</text>
<text x="31.5" y="114.4">PHY2_MDC</text>
<text x="31.5" y="116.1">PHY2_MDIO</text>
<text x="48.6" y="118.6">PHY2_RESET</text>
<text x="48.7" y="115.2">PHY2_MDIO</text>
<text x="136.8" y="115.2">PHY2_RSET</text>
<text x="79.8" y="167">PHY2_RXD1_TXDLY</text>
<text x="129.9" y="167">PHY2_RXC_ADR1</text>
<text x="129.9" y="163.5">PHY2_RXD3_ADR0</text>
<text x="129.9" y="165.3">PHY2_RXCTL_ADR2</text>
<text x="79.8" y="168.7">PHY2_RXD0_RXDLY</text>
</g>
<g font-size="1.5" fill="#004080">
<text x="87.3" y="76.7">XI</text>
<text x="97.5" y="77.6" transform="rotate(-90 97.5 77.6)">REG_OUT</text>
<text x="102.7" y="76.1" transform="rotate(-90 102.7 76.1)">IODVDD</text>
<text x="107.9" y="77.9" transform="rotate(-90 107.9 77.9)">AVDD33_1</text>
<text x="109.6" y="77.9" transform="rotate(-90 109.6 77.9)">AVDD33_2</text>
<text x="114.8" y="77.3" transform="rotate(-90 114.8 77.3)">DVDD3V3</text>
<text x="119.9" y="75.3" transform="rotate(-90 119.9 75.3)">DVDDL</text>
<text x="123.4" y="76.1" transform="rotate(-90 123.4 76.1)">AVDDL1</text>
<text x="125.1" y="76.1" transform="rotate(-90 125.1 76.1)">AVDDL2</text>
<text x="126.8" y="76.1" transform="rotate(-90 126.8 76.1)">AVDDL3</text>
<text x="225.4" y="76.7">LD2_A</text>
<text x="225.4" y="75">LD2_K</text>
<text x="247.8" y="77.7" transform="rotate(-90 247.8 77.7)">CASE</text>
<text x="87.3" y="78.4">XO</text>
<text x="87.3" y="83.6">CLKOUT</text>
<text x="116.9" y="81.9">LED0/ENB_LDO</text>
<text x="118.4" y="83.6">LED1/V_SEL0</text>
<text x="225.4" y="83.6">TRD3-</text>
<text x="225.4" y="80.2">LD1_A</text>
<text x="225.4" y="78.4">LD1_K</text>
<text x="87.3" y="88.8">TXC</text>
<text x="118.4" y="85.3">LED2/V_SEL1</text>
<text x="121.7" y="88.8">MDI_D_N</text>
<text x="225.4" y="87.1">TRD3+</text>
<text x="87.3" y="95.7">TXD1</text>
<text x="87.3" y="94">TXD2</text>
<text x="87.3" y="92.2">TXD3</text>
<text x="87.3" y="90.5">TXCTL</text>
<text x="121.7" y="94">MDI_C_N</text>
<text x="121.8" y="95.7">MDI_C_P</text>
<text x="121.8" y="90.5">MDI_D_P</text>
<text x="225.4" y="94">TRD2+</text>
<text x="225.4" y="90.5">TRD2-</text>
<text x="87.3" y="100.9">RXC/ADR1</text>
<text x="87.3" y="97.4">TXD0</text>
<text x="121.8" y="99.2">MDI_B_N</text>
<text x="121.9" y="100.9">MDI_B_P</text>
<text x="225.4" y="97.4">CT</text>
<text x="87.3" y="102.6">RXCTL/ADR2</text>
<text x="87.3" y="107.8">RXD1/TXDLY</text>
<text x="87.3" y="106.1">RXD2</text>
<text x="87.3" y="104.3">RXD3/ADR0</text>
<text x="121.8" y="104.3">MDI_A_N</text>
<text x="121.9" y="106.1">MDI_A_P</text>
<text x="225.4" y="107.8">TRD1+</text>
<text x="225.4" y="104.3">TRD1-</text>
<text x="87.3" y="109.5">RXD0/RXDLY</text>
<text x="121" y="113">INTB/WOL</text>
<text x="225.4" y="111.3">TRD0-</text>
<text x="87.3" y="119.9">RSTn</text>
<text x="87.3" y="114.7">MDC</text>
<text x="87.3" y="116.4">MDIO</text>
<text x="124.5" y="116.4">RSET</text>
<text x="225.4" y="114.7">TRD0+</text>
<text x="235.7" y="116.6" transform="rotate(-90 235.7 116.6)">M5</text>
<text x="237.4" y="116.6" transform="rotate(-90 237.4 116.6)">M4</text>
<text x="242.6" y="116.6" transform="rotate(-90 242.6 116.6)">M2</text>
<text x="244.3" y="116.6" transform="rotate(-90 244.3 116.6)">M1</text>
<text x="106.1" y="121.8" transform="rotate(-90 106.1 121.8)">EGND</text>
</g>
<g font-size="1.5" fill="#00f">
<text x="241.3" y="77.9" transform="rotate(180 241.3 77.9)">Green</text>
<text x="241.8" y="74.5" transform="rotate(180 241.8 74.5)">Yellow</text>
<text x="251.9" y="82.2" transform="rotate(180 251.9 82.2)">8</text>
<text x="251.9" y="89.1" transform="rotate(180 251.9 89.1)">5</text>
<text x="251.9" y="85.9" transform="rotate(180 251.9 85.9)">7</text>
<text x="251.9" y="92.8" transform="rotate(180 251.9 92.8)">4</text>
<text x="251.9" y="103" transform="rotate(180 251.9 103)">6</text>
<text x="251.9" y="106.6" transform="rotate(180 251.9 106.6)">3</text>
<text x="251.9" y="113.5" transform="rotate(180 251.9 113.5)">1</text>
<text x="251.9" y="109.9" transform="rotate(180 251.9 109.9)">2</text>
</g>
<g font-size="1.2">
<text x="29.1" y="1.3">5</text>
<text x="83.6" y="1.3">4</text>
<text x="138.2" y="1.3">3</text>
<text x="192.8" y="1.3">2</text>
<text x="247.4" y="1.3">1</text>
<text x=".5" y="28.3">D</text>
<text x="275.1" y="28.3">D</text>
<text x=".5" y="79.2">C</text>
<text x="275.1" y="79.2">C</text>
<text x=".5" y="130.2">B</text>
<text x="275.1" y="130.2">B</text>
<text x=".5" y="181.1">A</text>
<text x="275.1" y="181.1">A</text>
<text x="29.1" y="206.8">5</text>
<text x="83.6" y="206.8">4</text>
<text x="138.2" y="206.8">3</text>
<text x="192.8" y="206.8">2</text>
<text x="247.4" y="206.8">1</text>
</g>
</svg>
